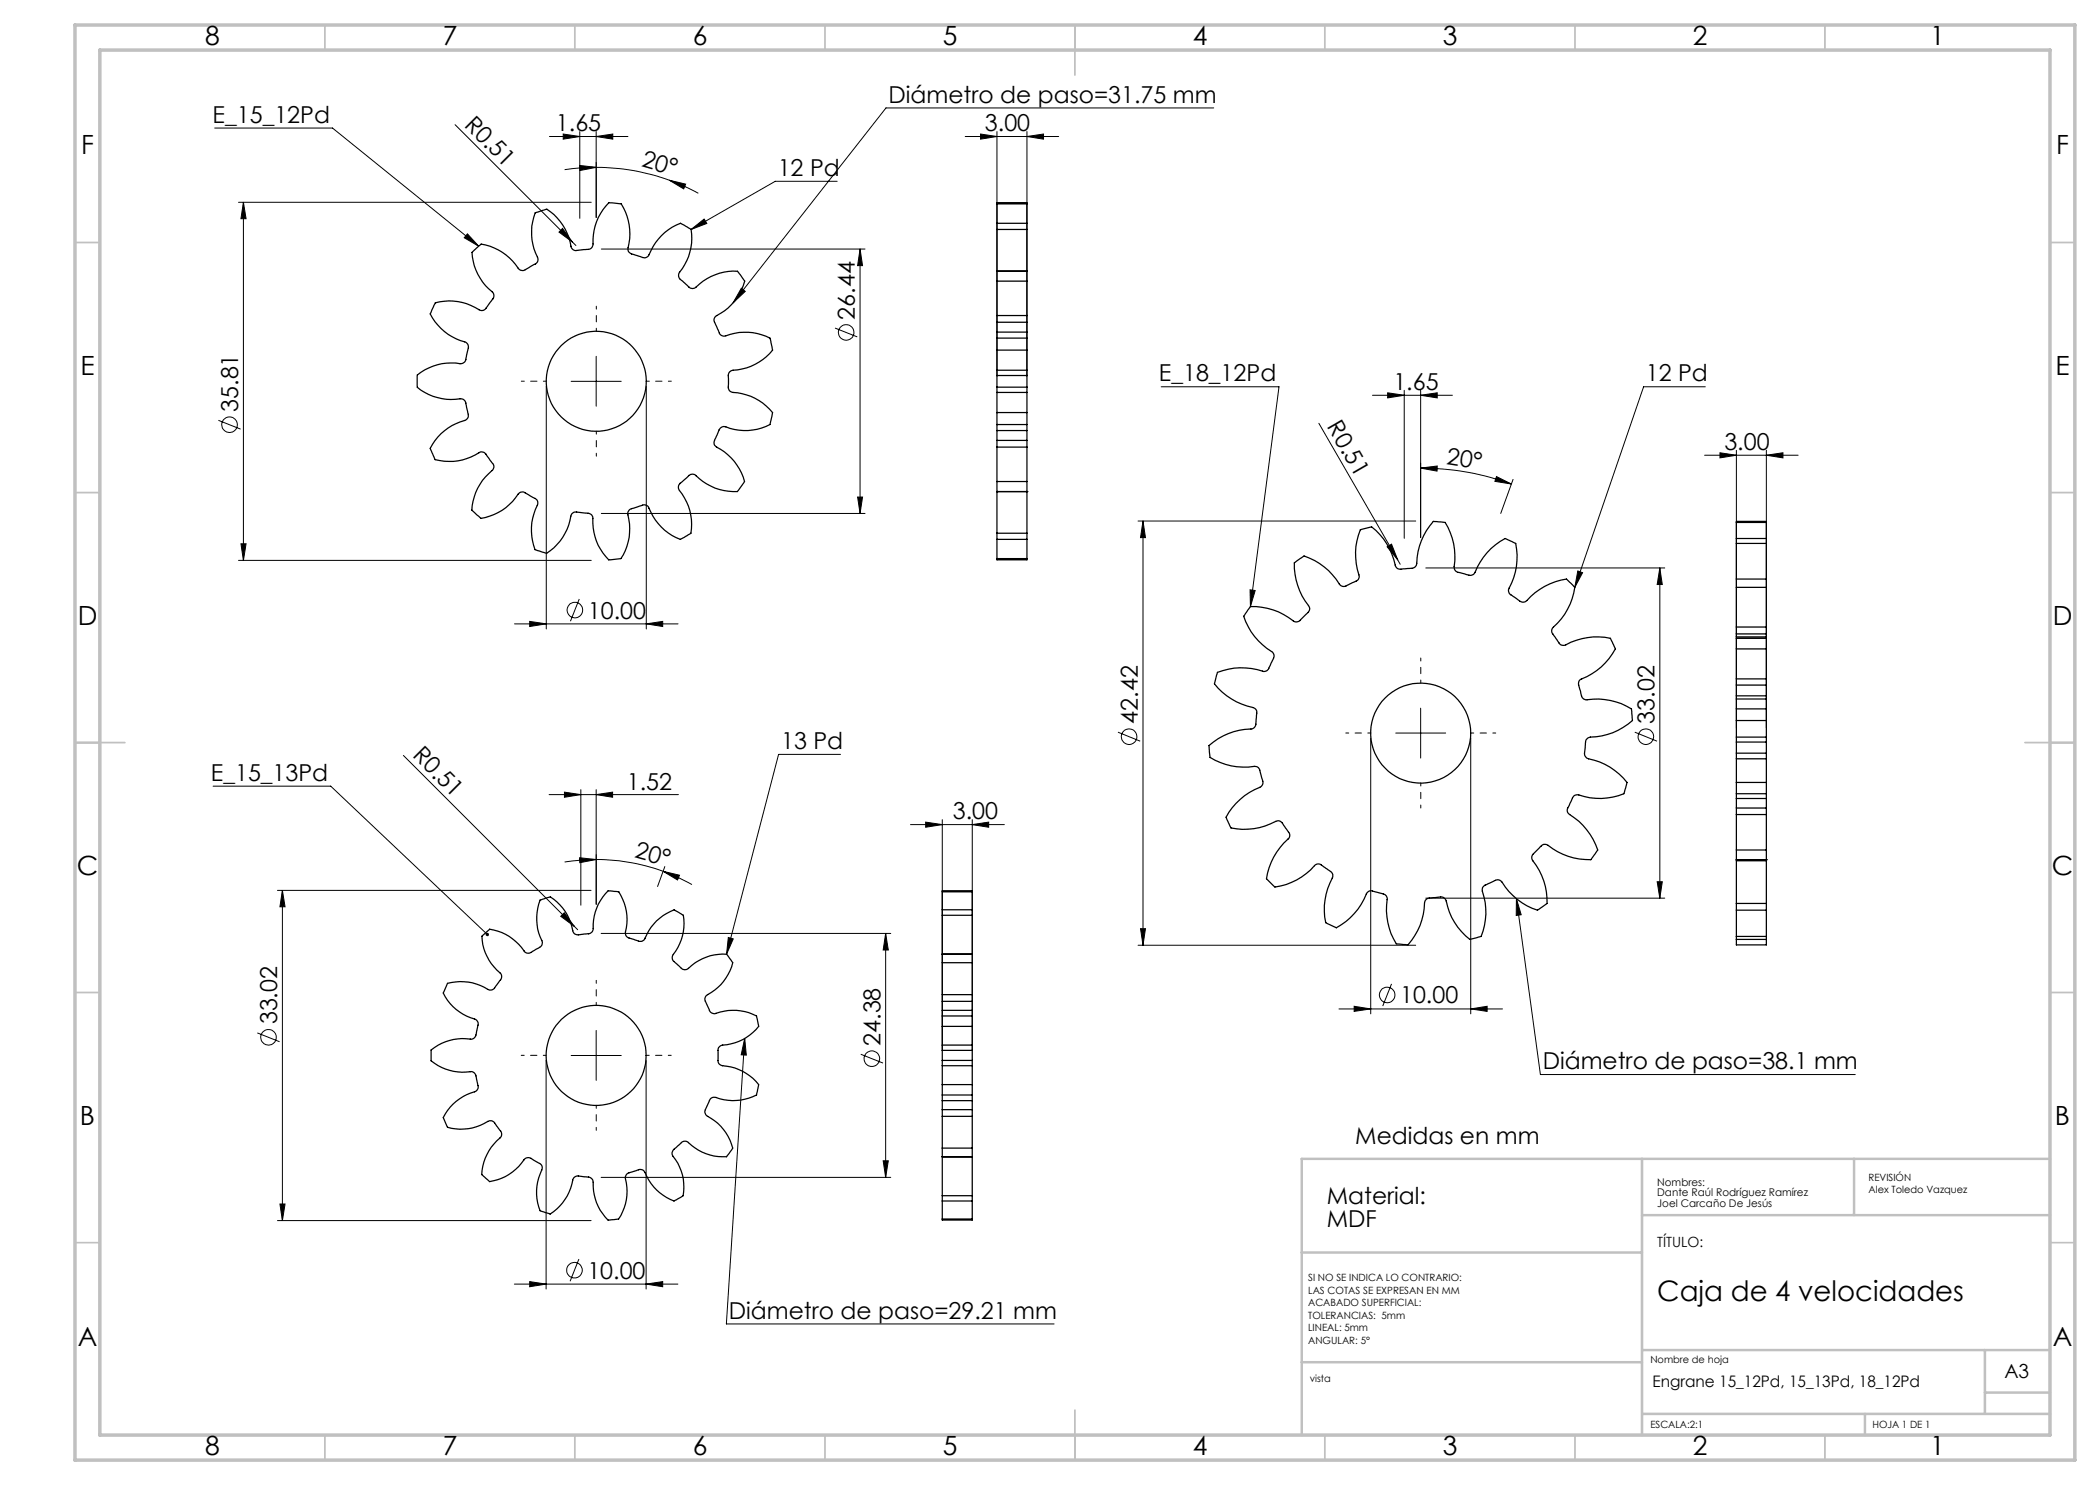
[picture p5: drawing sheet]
<svg xmlns="http://www.w3.org/2000/svg" width="420mm" height="297mm" viewBox="0 0 420 297" stroke-linecap="round" stroke-linejoin="round" font-family="sans-serif">
<g fill="none" stroke="#c0c0c0" stroke-width=".35">
<path d="M65 5v5M115 5v5M165 5v5M215 5v10M265 5v5M315 5v5M365 5v5M15 48.5h5M410 48.5h5M15 98.5h5M410 98.5h5M15 148.5h10"/>
<path d="M405 148.5h10M15 198.5h5M410 198.5h5M15 248.5h5M410 248.5h5M65 287v5M115 287v5M165 287v5M215 282v10M265 287v5M315 287v5M365 287v5"/>
</g>
<path d="M328.4 231.8v55.2M370.8 231.8v11.2M410 231.8h-149.6v55.2M260.4 250.5h68M328.4 243h81.6M260.4 272.4h68M328.4 270h81.6M397 270v12.8M397 278.5h13M328.4 282.8h81.6M373 282.8v4.2" fill="none" stroke="#c0c0c0" stroke-width=".5"/>
<path d="M15 5h400v287h-400zM20 10h390v277h-390z" fill="none" stroke="#c0c0c0" stroke-width=".7"/>
<g fill="none" stroke="#000" stroke-width=".2">
<path d="M42.9 25.6h23.6l29.2 23.6M91 24.9l23.5 23.5M109.9 27.3h15.7M112.6 26.8l3.4 .5-3.4 .5zM115.9 33.1l3.3 .4-3.2 .6zM116 26.3v17.4M119.2 33.5a41.9 41.9 0 0 1 14.7 2.6M119.2 33.5l-3.1 .1-3.2 .3M119.2 27.3l3.4-.5v1zM119.2 26.3v17.2M133.9 36.1l3.2 .7-.4 1zM133.9 36.1l3.6 1.5 2.2 1.1"/>
<path d="M167.4 36.3h-12.4l-16.8 9.6M193 27.3h18.7M196.1 26.8l3.3 .5-3.3 .5zM199.4 26.3v48.9M205.4 27.3l3.3-.5v1zM205.4 26.3v48.9M242.7 21.6h-65.5l-30.6 39M47.7 40.5h70.6M48.7 40.5l.5 3.2h-1zM48.7 40.5v71.6M93.5 46.8l2.2 2.4-2.8-1.6zM112.5 45.7l2 2.7-2.7-2z"/>
<path d="M114.5 48.4l.7 .7M120.3 49.8h52.7M138.2 45.9l2.6-2.1 .6 .9zM148.3 57.6l.7 .7-2.4 2.3zM172 49.8v52.9M172 49.8l.5 3.3h-1zM109.3 77.3v48.5M114.2 76.3h10M119.2 71.3v9.9M129.3 77.3v48.5M167 65.6l4.5 1.8M232.2 77.4h23.6l-5.7 43.9"/>
<path d="M274.5 79.1h16M277.5 78.6l3.3 .5-3.3 .5zM280.8 78.1v29.6M284.1 79.1l3.3-.5v1zM284.1 78.1v29.4M341.1 77.4h-12.4l-13.7 40.1M43.7 84.1l4.4 1.7M171.5 99.4h1l-.5 3.3zM263.8 84.7l15.7 27.3M284.1 93.6l3.3-.4v1zM284.1 93.6a53.1 53.1 0 0 1 18.2 3.2M299.3 95.3l3 1.5-3.3-.5z"/>
<path d="M302.6 95.9l-2.5 6.8M340.9 91h18.7M344 90.6l3.3 .4-3.3 .6zM347.3 90.1v55.5M353.3 91l3.3-.4v1zM353.3 90.1v55.5M47.7 112.1h70.6M48.2 108.8h1l-.5 3.3zM115.9 119.8l-1.8 4.4M120.3 102.7h52.7M227.6 104.2h55.5M228.6 104.2l.5 3.3h-1z"/>
<path d="M228.6 104.2v84.9M250 118l1 .1-.9 3.2zM277.4 109.4l.9-.6 1.2 3.2zM279.5 112l.5 .9M285.2 113.6h47.8M315.6 114.2l.9 .3-1.5 3zM332 113.6v66M332 113.6l.5 3.3h-1.1zM102.9 124.8h32.7M105.9 124.3l3.4 .5-3.4 .5zM129.3 124.8l3.2-.5v1zM42.6 157.2h23.5l31.4 29.7"/>
<path d="M80.7 151.1l34.1 34.1M109.8 158.9h25.9M112.9 158.4l3.3 .5-3.3 .6zM116.2 157.9v23.1M119.2 158.9l3.3-.5v1.1zM119.2 157.9v23M168.1 150.9h-12.4l-10.4 39.9M223.6 146.4l4.4 1.8M274.1 147.6v55.2M279.2 146.6h9.9M284.1 141.6v10M294.1 147.6v55.2"/>
<path d="M327 146.4l4.4 1.8M55.5 178.1h62.7M56.5 178.1v66M56.5 178.1l.5 3.3h-1zM115.9 171.6l3.3 .3-3.2 .6zM119.2 171.9a39.9 39.9 0 0 1 13.4 2.4M119.2 171.9l-2.3 .1-4 .4M132.6 174.3l3.3 .7-.4 1zM132.6 174.3l3 1.2 2.8 1.4M133 173.3l-1.5 4M182.1 164.9h18.8M185.1 164.4l3.4 .5-3.4 .5z"/>
<path d="M188.5 163.9v46.2M194.5 164.9l3.2-.5v1zM194.5 163.9v46.2M285.2 179.6h47.8M303.3 179.7l.9 3.2-1 .2zM303.3 179.7l4.8 35.2h63M331.4 176.4h1.1l-.5 3.2zM112.1 183.3l.8-.7 1.9 2.6zM114.8 185.2l.7 .7M120.2 186.7h58M145.7 187.5l.9 .3-1.3 3zM177.1 186.7v48.8"/>
<path d="M177.1 186.7l.6 3.3h-1.1zM227.6 189.1h55.5M228.1 185.7h1l-.5 3.4zM278.3 196.8l-1.8 4.4M51.5 206.6l4.4 1.7M109.2 212.1v45.7M114.2 211.1h10M119.2 206.1v10M129.2 212.1v45.7M148.9 207.7l.4 3.3h-1.1zM148.9 207.7l-3.6 57.1h65.5M172.2 210.9l4.4 1.7"/>
<path d="M267.8 201.8h32.7M270.8 201.3l3.3 .5-3.3 .5zM294.1 201.8l3.3-.5v1zM120.2 235.5h58M176.6 232.2h1.1l-.6 3.3zM55.5 244.1h62.7M56 240.8h1l-.5 3.3zM102.9 256.8h32.7M105.9 256.3l3.3 .5-3.3 .5zM115.8 251.8l-1.8 4.5M129.2 256.8l3.3-.5v1z"/>
<circle cx="169.2" cy="66.5" r="1.56"/>
<circle cx="45.9" cy="85" r="1.56"/>
<circle cx="115" cy="122" r="1.55"/>
<circle cx="225.8" cy="147.3" r="1.56"/>
<circle cx="329.2" cy="147.3" r="1.55"/>
<circle cx="277.4" cy="199" r="1.55"/>
<circle cx="53.7" cy="207.5" r="1.56"/>
<circle cx="174.4" cy="211.7" r="1.55"/>
<circle cx="114.9" cy="254" r="1.56"/>
</g>
<path d="M109.3 76.2h-5M119.3 66.2v-5M129.3 76.2h5M119.3 86.2v5M284.2 136.6v-5M274.2 146.6h-5M284.2 156.6v5M294.2 146.6h5M109.2 211.1h-5M119.2 201.1v-5M129.2 211.1h5M119.2 221.1v5" fill="none" stroke="#000" stroke-width=".2" stroke-dasharray="15.2 1.3 1.3 1.3" stroke-dashoffset="14.6"/>
<g fill="#000">
<path d="M112.5 45.7l2 2.7-2.7-2zM277.4 109.4l.9-.6 1.2 3.2zM112.1 183.3l.8-.7 1.9 2.6z"/>
<path d="M133.9 36.1l3.2 .7-.4 1zM115.9 33.1l3.3 .4-3.2 .6z"/>
<path d="M205.4 27.3l3.3-.5v1zM196.1 26.8l3.3 .5-3.3 .5zM194.5 164.9l3.2-.5v1zM185.1 164.4l3.4 .5-3.4 .5zM353.3 91l3.3-.4v1zM344 90.6l3.3 .4-3.3 .6z"/>
<path d="M138.2 45.9l2.6-2.1 .6 .9zM93.5 46.8l2.2 2.4-2.8-1.6zM148.3 57.6l.7 .7-2.4 2.3zM145.7 187.5l.9 .3-1.3 3zM97.2 186.7a.35 .35 0 0 0 .1 .4 .35 .35 0 0 0 .4 0l-.2-.2 .3 .2a.34 .34 0 0 0-.1-.5 .34 .34 0 0 0-.5 .1zM148.9 207.7l.4 3.3h-1.1zM315.6 114.2l.9 .3-1.5 3zM250 118l1 .1-.9 3.2zM303.3 179.7l.9 3.2-1 .2z"/>
<path d="M299.3 95.3l3 1.5-3.3-.5zM284.1 93.6l3.3-.4v1z"/>
<path d="M171.5 99.4h1l-.5 3.3zM172 49.8l.5 3.3h-1zM48.2 108.8h1l-.5 3.3zM48.7 40.5l.5 3.2h-1zM176.6 232.2h1.1l-.6 3.3zM177.1 186.7l.6 3.3h-1.1zM56 240.8h1l-.5 3.3zM56.5 178.1l.5 3.3h-1zM228.1 185.7h1l-.5 3.4zM228.6 104.2l.5 3.3h-1zM331.4 176.4h1.1l-.5 3.2zM332 113.6l.5 3.3h-1.1z"/>
<path d="M105.9 124.3l3.4 .5-3.4 .5zM129.3 124.8l3.2-.5v1zM112.6 26.8l3.4 .5-3.4 .5zM119.2 27.3l3.4-.5v1zM105.9 256.3l3.3 .5-3.3 .5zM129.2 256.8l3.3-.5v1zM112.9 158.4l3.3 .5-3.3 .6zM119.2 158.9l3.3-.5v1.1zM270.8 201.3l3.3 .5-3.3 .5zM294.1 201.8l3.3-.5v1zM277.5 78.6l3.3 .5-3.3 .5zM284.1 79.1l3.3-.5v1z"/>
<path d="M132.6 174.3l3.3 .7-.4 1zM115.9 171.6l3.3 .3-3.2 .6z"/>
</g>
<g fill="none" stroke="#000" stroke-width=".25">
<path d="M94.4 50.5l1.8-1.7a11.5 11.5 0 0 1 7.7 5.1 1.26 1.26 0 0 0 1.7-.2l.4-.4a2.4 2.4 0 0 0 1.6-1.1v-.4a11.4 11.4 0 0 1-.6-9.2l2.4-.8a11.5 11.5 0 0 1 4.9 7.8 1.23 1.23 0 0 0 1.6 .4l.6-.1a2.09 2.09 0 0 0 2-.5l.1-.4a11 11 0 0 1 3.2-8.5l2.4 .3a11.7 11.7 0 0 1 1.4 9.1 1.32 1.32 0 0 0 1.3 1l.5 .2a2.52 2.52 0 0 0 1.9 .4l.3-.2a11.6 11.6 0 0 1 6.5-6.6l2.1 1.2a11.2 11.2 0 0 1-2.5 8.9 1.24 1.24 0 0 0 .8 1.4l.4 .4a2.14 2.14 0 0 0 1.8 1.1l.4-.2a11 11 0 0 1 8.4-3.2l1.4 1.9a11.5 11.5 0 0 1-5.8 7.2 1.26 1.26 0 0 0 .1 1.6l.2 .5a2.51 2.51 0 0 0 1 1.6l.4 .1a11.5 11.5 0 0 1 9.2 .4l.5 2.4a11.3 11.3 0 0 1-8.3 4.2 1.5 1.5 0 0 0-.5 1.8v.5a1.51 1.51 0 0 0 .5 1.9 11.3 11.3 0 0 1 8.3 4.1l-.5 2.4a11.1 11.1 0 0 1-9.2 .4 1.52 1.52 0 0 0-1.3 1.4l-.2 .6a1.62 1.62 0 0 0-.2 1.9 11.6 11.6 0 0 1 5.8 7.1l-1.4 2a11.5 11.5 0 0 1-8.6-3.4 1.26 1.26 0 0 0-1.5 .6l-.5 .4a2.39 2.39 0 0 0-1.2 1.5v.4a11.2 11.2 0 0 1 2.5 8.8l-2.1 1.3a11.4 11.4 0 0 1-6.5-6.6 1.33 1.33 0 0 0-1.6-.1l-.6 .2a2.23 2.23 0 0 0-1.8 1v.4a11.1 11.1 0 0 1-1.4 8.9l-2.5 .3a11.3 11.3 0 0 1-3.2-8.7 1.53 1.53 0 0 0-1.7-.7l-.6-.1a1.65 1.65 0 0 0-1.9 .4 11.5 11.5 0 0 1-5 7.8l-2.3-.8a11.4 11.4 0 0 1 .6-9.2 1.17 1.17 0 0 0-1.1-1.3l-.5-.2a2.45 2.45 0 0 0-1.9-.7l-.3 .2a11 11 0 0 1-7.6 5l-1.8-1.7a11.5 11.5 0 0 1 4.2-8.2 1.22 1.22 0 0 0-.4-1.6l-.3-.4a2.33 2.33 0 0 0-1.6-1.4h-.3a10.8 10.8 0 0 1-9 1.5l-1-2.2a11.4 11.4 0 0 1 7.3-5.8 1.32 1.32 0 0 0 .2-1.6l-.1-.6a2.27 2.27 0 0 0-.8-1.9 21 21 0 0 1-5.1-.3 9.9 9.9 0 0 1-4-2v-2.5a11.2 11.2 0 0 1 8.9-2.3 1.3 1.3 0 0 0 .9-1.4l.1-.5a2.17 2.17 0 0 0 0-2.1 1.75 1.75 0 0 0-1.3-.6 11 11 0 0 1-6.1-5.3l1.1-2.2a11.4 11.4 0 0 1 9.1 1.5 1.29 1.29 0 0 0 1.3-.9l.4-.5a2.27 2.27 0 0 0 .8-1.9l-.1-.3a11 11 0 0 1-4.2-8zM199.4 56.2v6.9M199.4 54.3v1.9M199.4 45.9v8.3M199.4 44.7v1.2M199.4 40.8v3.9M199.4 40.8v-.3h6v.3M199.4 54.2h6M199.4 56.2h6M199.4 54.3h6M199.4 54.2v.1M199.4 45.9h6"/>
<path d="M199.4 44.7h6M199.4 40.8h6M205.4 56.2v6.9M205.4 54.3v1.9M205.4 45.9v8.3M205.4 44.7v1.2M205.4 40.8v3.9M205.4 54.2v.1M199.4 70v4M199.4 67.6v2.4M199.4 78.5v4M199.4 66.4v1.2"/>
<path d="M199.4 74v1.1M199.4 77.4v1.1M199.4 75.1v2.3M199.4 64.4v2M199.4 63.1v1.3M199.4 66.4h6M199.4 70h6M199.4 74h6M199.4 67.6h6M199.4 78.5h6M199.4 63.1h6M199.4 75.1h6"/>
<path d="M199.4 77.4h6M199.4 64.4h6M205.4 70v4M205.4 67.6v2.4M205.4 78.5v4M205.4 66.4v1.2M205.4 74v1.1M205.4 77.4v1.1M205.4 75.1v2.3M205.4 64.4v2M205.4 63.1v1.3M199.4 82.5v2.4"/>
<path d="M199.4 84.9v1.2M199.4 96.3v2M199.4 89.4v6.9M199.4 98.3h.1M199.4 86.1v2M199.4 88.1v1.3M199.4 98.3v8.3M199.4 86.1h6M199.4 98.3h6M199.4 82.5h6M199.4 84.9h6M199.4 96.3h6"/>
<path d="M199.4 89.4h6M199.4 88.1h6M205.4 82.5v2.4M205.4 84.9v1.2M205.4 96.3v2M205.4 89.4v6.9M205.4 98.3h.1M205.4 86.1v2M205.4 88.1v1.3M205.4 98.3v8.3M199.4 106.6v1.3M199.4 107.9v3.8"/>
<path d="M199.4 111.7v.3h6v-.3M199.4 106.6h6M199.4 107.9h6M199.4 111.7h6M205.4 106.6v1.3M205.4 107.9v3.8M347.3 115.8v1.7M347.3 117.5v7.9M347.3 108.7v7.1M347.3 107.7v1M347.3 104.5v3.2M347.3 104.5v-.2h6v.2"/>
<path d="M347.3 117.5h6M347.3 115.8h6M347.3 108.7h6M347.3 107.7h6M347.3 104.5h6M353.3 115.8v1.7M353.3 117.5v7.9M353.3 108.7v7.1M353.3 107.7v1M353.3 104.5v3.2M250.1 121.3a13.5 13.5 0 0 1 8.9 3.1 1.53 1.53 0 0 0 1.6-.9l.4-.4a1.4 1.4 0 0 0 .8-1.8 13.4 13.4 0 0 1-2.9-8.7l1.9-1.4a13.6 13.6 0 0 1 7.3 5.9 1.28 1.28 0 0 0 1.6-.2l.5-.2a2.32 2.32 0 0 0 1.6-1.2 21.3 21.3 0 0 1-.6-6.2l.9-3.3 2.2-.6 .9 .7a14.1 14.1 0 0 1 4 7.3 1.29 1.29 0 0 0 1.5 .4l.6-.1a2.18 2.18 0 0 0 1.9-.5l.1-.3a13.2 13.2 0 0 1 3.4-8.6l2.3 .2a14 14 0 0 1 1.9 9.2 1.23 1.23 0 0 0 1.3 .9l.5 .1a1.8 1.8 0 0 0 2.1 .1 13.9 13.9 0 0 1 6.2-7.1l2.1 1a13.5 13.5 0 0 1-1.4 9.3 1.26 1.26 0 0 0 .9 1.3l.5 .3a1.84 1.84 0 0 0 2 .7 14.1 14.1 0 0 1 8.2-4.5l1.7 1.7a13.5 13.5 0 0 1-4.6 8.2 1.44 1.44 0 0 0 .6 1.8l.4 .4a1.56 1.56 0 0 0 1.4 1.2 13.8 13.8 0 0 1 9.3-1.4l1 2.1a13.5 13.5 0 0 1-7.1 6.2 1.81 1.81 0 0 0 .1 2.1 1.74 1.74 0 0 0 1.2 1.9 13.3 13.3 0 0 1 9 1.8l.2 2.3a14.1 14.1 0 0 1-8.8 3.4 1.18 1.18 0 0 0-.6 1.5l-.1 .5a2.13 2.13 0 0 0 .2 2l.3 .2a13.2 13.2 0 0 1 7.9 4.8l-.6 2.2a13.8 13.8 0 0 1-9.4 .3 1.21 1.21 0 0 0-1.1 1.1l-.5 1a1.12 1.12 0 0 0 .1 1.8 13.5 13.5 0 0 1 5.6 7.1l-1.3 1.9a14 14 0 0 1-8.9-3 1.44 1.44 0 0 0-1.6 .9l-.4 .4a1.57 1.57 0 0 0-.9 1.6 14 14 0 0 1 3 8.9l-1.9 1.3a14.1 14.1 0 0 1-7.4-5.8 1.43 1.43 0 0 0-1.8 .2l-.5 .3a1.58 1.58 0 0 0-1.4 1.2 13.8 13.8 0 0 1-.2 9.4l-2.2 .6a13.3 13.3 0 0 1-4.9-8 1.26 1.26 0 0 0-1.6-.4h-.5a2.27 2.27 0 0 0-1.9 .6l-.2 .3a13.4 13.4 0 0 1-3.3 8.6l-2.3-.2a14 14 0 0 1-1.9-9.2 1.91 1.91 0 0 0-1.8-1.1l-.6-.1a1.15 1.15 0 0 0-1.7 .4 13.3 13.3 0 0 1-6 6.8l-2.2-1.1a13.9 13.9 0 0 1 1.5-9.2 1.49 1.49 0 0 0-1.2-1.5l-.4-.3a1.61 1.61 0 0 0-1.8-.6 13.6 13.6 0 0 1-8.2 4.5l-1.7-1.6a13.8 13.8 0 0 1 4.5-8.3 1.28 1.28 0 0 0-.4-1.5l-.3-.4a2.26 2.26 0 0 0-1.3-1.4h-.3a13.8 13.8 0 0 1-9.3 1.4l-1-2.2a13.6 13.6 0 0 1 7.1-6.1 1.46 1.46 0 0 0 0-1.9l-.1-.5a1.5 1.5 0 0 0-1-1.6 13.9 13.9 0 0 1-9.2-1.8l-.2-2.4a13.6 13.6 0 0 1 8.7-3.4 1.5 1.5 0 0 0 .7-1.7l.1-.6a1.62 1.62 0 0 0-.4-1.8 13.9 13.9 0 0 1-8-4.8l.6-2.3a14 14 0 0 1 9.4-.2 1.39 1.39 0 0 0 1.1-1.1l.2-.6a2.2 2.2 0 0 0 .5-1.9l-.2-.3a13.1 13.1 0 0 1-5.8-7.1zM347.3 139.8v2"/>
<path d="M347.3 129.8v6M347.3 127.7v2.1M347.3 127.4v.3M347.3 139.2v.6M347.3 135.8v1.2M347.3 137v2.2M347.3 126.8v.6M347.3 125.4v1.4M347.3 139.8h6M347.3 127.4h6M347.3 129.8h6M347.3 135.8h6"/>
<path d="M347.3 127.7h6M347.3 139.2h6M347.3 137h6M347.3 125.4h6M347.3 126.8h6M353.3 139.8v2M353.3 129.8v6M353.3 127.7v2.1M353.3 127.4v.3M353.3 139.2v.6M353.3 135.8v1.2M353.3 137v2.2"/>
<path d="M353.3 126.8v.6M353.3 125.4v1.4M347.3 141.8v2.3M347.3 144.1v3.3M347.3 151.8v4.7M347.3 156.5v2.2M347.3 158.7v1M347.3 147.4v1M347.3 150.6v1.2M347.3 148.4v2.2M347.3 159.7v1.9M347.3 159.7h6"/>
<path d="M347.3 141.8h6M347.3 144.1h6M347.3 147.4h6M347.3 156.5h6M347.3 151.8h6M347.3 158.7h6M347.3 148.4h6M347.3 150.6h6M353.3 141.8v2.3M353.3 144.1v3.3M353.3 151.8v4.7M353.3 156.5v2.2"/>
<path d="M353.3 158.7v1M353.3 147.4v1M353.3 150.6v1.2M353.3 148.4v2.2M353.3 159.7v1.9M188.5 178.4v3.6M188.5 178.4v-.3h6v.3M188.5 178.4h6M194.5 178.4v3.6M347.3 162.9v7.1M347.3 170v1.9M347.3 171.9h.1"/>
<path d="M347.3 161.6v1.3M347.3 172.2v8.5M347.3 171.9v.3M347.3 171.9h6M347.3 170h6M347.3 162.9h6M347.3 161.6h6M347.3 172.2h6M353.3 162.9v7.1M353.3 170v1.9M353.3 171.9h.1M353.3 161.6v1.3"/>
<path d="M353.3 172.2v8.5M353.3 171.9v.3M96.4 187.3l1.5-1.5a10.6 10.6 0 0 1 7.2 4.7 1.37 1.37 0 0 0 1.7-.4l.4-.3a1.3 1.3 0 0 0 1.2-1.7 10.2 10.2 0 0 1-.4-8.1l2.1-.6a10.5 10.5 0 0 1 4.6 7.1 1.66 1.66 0 0 0 2 .3 2.06 2.06 0 0 0 1.8-.5l.1-.4a10 10 0 0 1 3-7.8l2.2 .3a10.7 10.7 0 0 1 1.3 8.4 1.17 1.17 0 0 0 1.2 .9l.5 .2a1.68 1.68 0 0 0 2 .1 10.6 10.6 0 0 1 6-6l1.9 1.1a10.6 10.6 0 0 1-2.2 8.1 1.36 1.36 0 0 0 .9 1.6l.3 .3a1.27 1.27 0 0 0 2 .6 10 10 0 0 1 7.6-2.9l1.2 1.7a10.3 10.3 0 0 1-5.3 6.7 1.35 1.35 0 0 0 .2 1.7l.2 .5a1.5 1.5 0 0 0 1.2 1.3 10.7 10.7 0 0 1 8.5 .5l.4 2.1a10.4 10.4 0 0 1-7.5 3.8 1.21 1.21 0 0 0-.6 1.5v.5a1.96 1.96 0 0 0 .4 1.8l.4 .2a10.3 10.3 0 0 1 7.3 3.8l-.4 2.1a10.7 10.7 0 0 1-8.5 .5 1.14 1.14 0 0 0-1.1 1.1l-.2 .4a2.07 2.07 0 0 0-.4 1.8l.3 .4a10 10 0 0 1 5.1 6.4l-1.2 1.7a10.5 10.5 0 0 1-7.9-3 1.21 1.21 0 0 0-1.5 .6l-.7 .6a1.19 1.19 0 0 0-.6 1.8 9.7 9.7 0 0 1 2 7.8l-1.8 1.1a10.5 10.5 0 0 1-6-6 1.39 1.39 0 0 0-1.8 0l-.5 .1a1.34 1.34 0 0 0-1.4 1.3 9.9 9.9 0 0 1-1.4 8.2l-2.1 .2a10.7 10.7 0 0 1-3-7.9 1.39 1.39 0 0 0-1.7-.7l-.5-.1a1.29 1.29 0 0 0-1.9 .7 10.3 10.3 0 0 1-4.5 6.8l-2-.7a10.5 10.5 0 0 1 .4-8.5 1.19 1.19 0 0 0-.9-1.2l-.5-.2a2.04 2.04 0 0 0-1.8-.6l-.3 .2a10.2 10.2 0 0 1-7 4.5l-1.6-1.4a10.5 10.5 0 0 1 3.9-7.6 1.25 1.25 0 0 0-.4-1.5l-.3-.4a2.08 2.08 0 0 0-1.4-1.2h-.4a10 10 0 0 1-8.2 1.3l-.8-2a10.5 10.5 0 0 1 6.6-5.3 1.24 1.24 0 0 0 .2-1.6l-.2-1a1.16 1.16 0 0 0-1.2-1.3 10.2 10.2 0 0 1-7.9-2.1v-2.2a10.4 10.4 0 0 1 8.2-2.2 1.45 1.45 0 0 0 .9-1.5l.1-.5a1.51 1.51 0 0 0-.1-1.8 10.5 10.5 0 0 1-6.6-5.4l.8-1.9a10.4 10.4 0 0 1 8.4 1.3 1.46 1.46 0 0 0 1.5-1l.3-.4a1.55 1.55 0 0 0 .5-1.8 10.3 10.3 0 0 1-3.8-7.5zM188.5 192.5v6.4M188.5 190.8v1.7M188.5 198.9v1.4M188.5 183.1v7.7M188.5 182v1.1M188.5 190.8h6M188.5 192.5h6M188.5 198.9h6M188.5 190.8h.1"/>
<path d="M188.5 183.1h6M188.5 182h6M194.5 192.5v6.4M194.5 190.8v1.7M194.5 198.9v1.4M194.5 183.1v7.7M194.5 182v1.1M194.5 190.8h.1M347.3 180.7v1.3M347.3 182v5.3M347.3 187.3v.6M347.3 187.9v1.1h6v-1.1"/>
<path d="M347.3 180.7h6M347.3 182h6M347.3 187.3h6M347.3 187.9h6M353.3 180.7v1.3M353.3 182v5.3M353.3 187.3v.6M188.5 205.3v3.7M188.5 203.2v2.1M188.5 213.1v3.8M188.5 216.9v2.1M188.5 202.1v1.1"/>
<path d="M188.5 219v1.1M188.5 209v1.1M188.5 212.1v1M188.5 210.1v2M188.5 200.3v1.8M188.5 202.1h6M188.5 205.3h6M188.5 209h6M188.5 203.2h6M188.5 216.9h6M188.5 213.1h6M188.5 219h6"/>
<path d="M188.5 210.1h6M188.5 212.1h6M188.5 200.3h6M194.5 205.3v3.7M194.5 203.2v2.1M194.5 213.1v3.8M194.5 216.9v2.1M194.5 202.1v1.1M194.5 219v1.1M194.5 209v1.1M194.5 212.1v1M194.5 210.1v2"/>
<path d="M194.5 200.3v1.8M188.5 229.6v1.7M188.5 223.3v6.3M188.5 220.1v1.8M188.5 221.9v1.4M188.5 231.4v7.7M188.5 239.1v1.1M188.5 220.1h6M188.5 231.4h6M188.5 229.6h6M188.5 231.3h6M188.5 223.3h6"/>
<path d="M188.5 231.3v.1M188.5 221.9h6M188.5 239.1h6M194.5 229.6v1.7M194.5 223.3v6.3M194.5 220.1v1.8M194.5 221.9v1.4M194.5 231.4v7.7M194.5 239.1v1.1M194.5 231.3v.1M188.5 240.2v3.6M188.5 243.8v.2h6v-.2"/>
<path d="M188.5 240.2h6M188.5 243.8h6M194.5 240.2v3.6"/>
<circle cx="119.2" cy="76.2" r="10"/>
<circle cx="284.1" cy="146.6" r="10"/>
<circle cx="119.2" cy="211.1" r="10"/>
</g>
<text font-size="5.6" x="331.5" y="260.1">Caja de 4 velocidades</text>
<g font-size="5.3">
<text x="41" y="9">8</text>
<text x="88.5" y="9">7</text>
<text x="138.5" y="9">6</text>
<text x="188.5" y="9">5</text>
<text x="238.5" y="9">4</text>
<text x="288.5" y="9">3</text>
<text x="338.5" y="9">2</text>
<text x="386" y="9">1</text>
<text x="16.2" y="30.7">F</text>
<text x="411.2" y="30.7">F</text>
<text x="16.1" y="75">E</text>
<text x="411.1" y="75">E</text>
<text x="15.5" y="125">D</text>
<text x="410.5" y="125">D</text>
<text x="15.4" y="175">C</text>
<text x="410.4" y="175">C</text>
<text x="16" y="225">B</text>
<text x="411" y="225">B</text>
<text x="15.5" y="269.2">A</text>
<text x="410.5" y="269.2">A</text>
<text x="41" y="291">8</text>
<text x="88.5" y="291">7</text>
<text x="138.5" y="291">6</text>
<text x="188.5" y="291">5</text>
<text x="238.5" y="291">4</text>
<text x="288.5" y="291">3</text>
<text x="338.5" y="291">2</text>
<text x="386" y="291">1</text>
</g>
<g font-size="4.7">
<text x="177.7" y="20.5">Diámetro de paso=31.75 mm</text>
<text x="42.5" y="24.5">E_15_12Pd</text>
<text x="92.7" y="25.1" transform="rotate(45 92.7 25.1)">R0.51</text>
<text x="111.2" y="26.3">1.65</text>
<text x="197" y="26.3">3.00</text>
<text x="128.2" y="33.2" transform="rotate(16 128.2 33.2)">20°</text>
<text x="155.5" y="35.2">12 Pd</text>
<text x="171" y="63.9" transform="rotate(-90 171 63.9)">26.44</text>
<text x="231.8" y="76.3">E_18_12Pd</text>
<text x="329.2" y="76.3">12 Pd</text>
<text x="47.6" y="82.4" transform="rotate(-90 47.6 82.4)">35.81</text>
<text x="278.7" y="78">1.65</text>
<text x="265.3" y="85.3" transform="rotate(60 265.3 85.3)">R0.51</text>
<text x="289.2" y="92.7" transform="rotate(9 289.2 92.7)">20°</text>
<text x="344.9" y="90">3.00</text>
<text x="117.6" y="123.7">10.00</text>
<text x="156.2" y="149.9">13 Pd</text>
<text x="227.5" y="144.7" transform="rotate(-90 227.5 144.7)">42.42</text>
<text x="330.9" y="144.7" transform="rotate(-90 330.9 144.7)">33.02</text>
<text x="82.3" y="151.3" transform="rotate(45 82.3 151.3)">R0.51</text>
<text x="42.2" y="156.1">E_15_13Pd</text>
<text x="125.4" y="157.9">1.52</text>
<text x="190.6" y="163.9">3.00</text>
<text x="126.8" y="171.4" transform="rotate(16 126.8 171.4)">20°</text>
<text x="280" y="200.7">10.00</text>
<text x="55.4" y="204.9" transform="rotate(-90 55.4 204.9)">33.02</text>
<text x="176.1" y="209.2" transform="rotate(-90 176.1 209.2)">24.38</text>
<text x="308.5" y="213.8">Diámetro de paso=38.1 mm</text>
<text x="271.1" y="228.8">Medidas en mm</text>
<text x="265.3" y="240.8">Material:</text>
<text x="265.3" y="245.3">MDF</text>
<text x="117.5" y="255.7">10.00</text>
<text x="145.8" y="263.8">Diámetro de paso=29.21 mm</text>
</g>
<text font-size="3.9" x="400.9" y="275.5">A3</text>
<text font-size="3.2" x="330.5" y="277.3">Engrane 15_12Pd, 15_13Pd, 18_12Pd</text>
<text font-size="2.8" x="331.5" y="249.4">TÍTULO:</text>
<g font-size="2.1">
<text x="331.5" y="237.2">Nombres:</text>
<text x="331.5" y="239.3">Dante Raúl Rodríguez Ramírez</text>
<text x="331.5" y="241.4">Joel Carcaño De Jesús</text>
</g>
<g font-size="2">
<text x="373.7" y="236.1">REVISIÓN</text>
<text x="373.7" y="238.6">Alex Toledo Vazquez</text>
<text x="261.6" y="256.3">SI NO SE INDICA LO CONTRARIO:</text>
<text x="261.6" y="258.8">LAS COTAS SE EXPRESAN EN MM</text>
<text x="261.6" y="261.3">ACABADO SUPERFICIAL:</text>
<text x="261.6" y="263.8">TOLERANCIAS: 5mm</text>
<text x="261.6" y="266.3">LINEAL: 5mm</text>
<text x="261.6" y="268.8">ANGULAR: 5°</text>
<text x="330.1" y="272.5">Nombre de hoja</text>
<text x="262" y="276.4">vista</text>
<text x="330.1" y="285.6">ESCALA:2:1</text>
<text x="374.5" y="285.6">HOJA 1 DE 1</text>
</g>
</svg>
